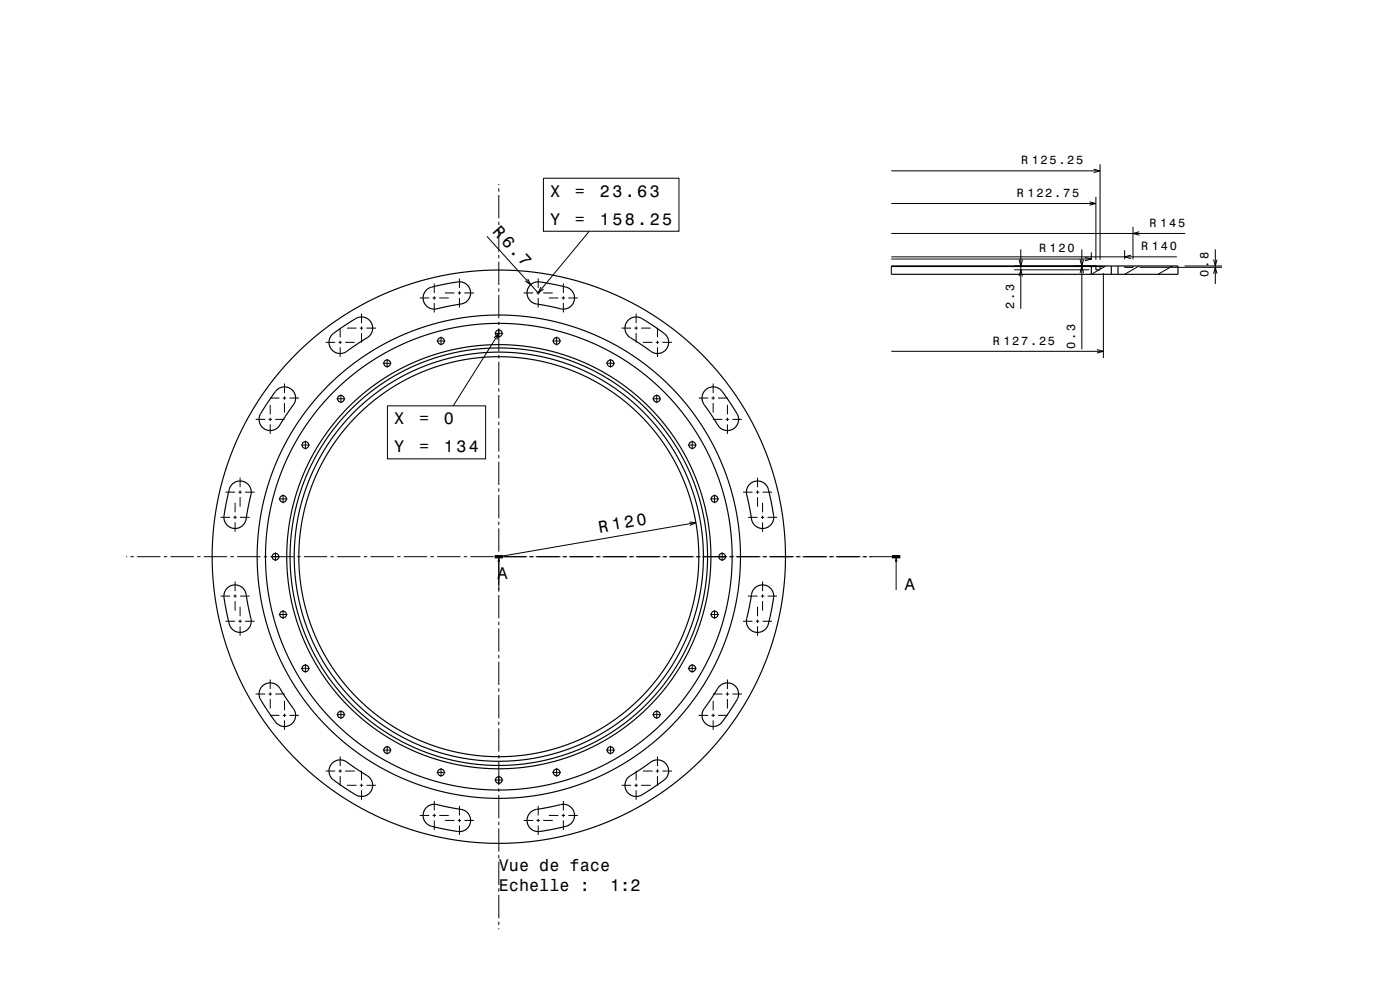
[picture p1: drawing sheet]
<svg xmlns="http://www.w3.org/2000/svg" width="420mm" height="297mm" viewBox="0 0 420 297" stroke-linecap="round" stroke-linejoin="round" font-family="sans-serif">
<g fill="none" stroke="#000" stroke-width=".3">
<path d="M149.6 55.2v.3M149.6 56.5v1M149.6 58.5v7M163 53.5h40.7v15.9h-40.7zM267.4 51.3h62.6M328.1 50.7l1.9 .6-1.9 .5M328.8 59.1v18.8M330 49.3v28.6M149.6 66.5v1M149.6 68.5v7M149.6 76.5v1M149.6 78.5v7"/>
<path d="M176.8 69.4l-15.3 18.5-15.4-17M267.4 79.8v2.5M267.4 61.1h61.4M267.4 77.7h60M267.4 77.1h85.7M267.4 70h88.2M304.2 79.8h24.8M305.7 77.9l.5 1.9 .6-1.9M306.2 74.8v17.9M322.5 79.9h5.5M324 77.9l.5 1.9 .6-1.9M324.5 74.8v30"/>
<path d="M325.5 77.2l1.9 .5-1.9 .5M326.8 60.5l2 .6-2 .5M327.4 75.7v2.2M331.7 79.8l-1.7 1M337.4 75.1v2.7M339.3 76.5l-1.9 .6 1.9 .5M339.9 68v9.8M341.7 79.8l-4.3 2.5M341.8 69.5l-1.9 .5 1.9 .6M351.7 79.8l-4.3 2.5M355.4 79.8h11.2M364.1 77.9l.5 1.9 .5-1.9"/>
<path d="M364.6 74.8v10.4M102.1 98.4v2.8M104.1 98.4h2.9M108 98.4h1M108.5 94.1v2.8M108.5 97.9v1M108.5 99.9v2.9M110 98.4h2.8M125.9 89.4h2.9M129.8 89.4h1M130.3 85v2.9M130.3 88.9v1"/>
<path d="M130.3 90.9v2.8M131.8 89.4h2.8M133.5 87.9h2.8M137.3 87.9h1M137.8 83.5v2.9M137.8 87.4v1M137.8 89.4v2.8M139.3 87.9h2.9M149.6 86.5v1M149.6 88.5v7M149.6 96.5v1M149.6 98.5v7"/>
<path d="M157.1 87.9h2.9M158.3 83.6l.9 1.8-1.7-1.1M161 87.9h1M161.5 83.5v2.9M161.5 87.4v1M161.5 89.4v2.8M162.3 86.1l-.8 1.8 1.6-1.2M163 87.9h2.8M164.7 89.4h2.8M168.5 89.4h1M169 85v2.9M169 88.9v1"/>
<path d="M169 90.9v2.8M170.5 89.4h2.9M186.5 98.4h2.8M190.3 98.4h1M190.8 94.1v2.8M190.8 97.9v1M190.8 99.9v2.9M192.3 98.4h2.9M197.2 98.4v2.8M304.2 80.9h22.6M305.7 82.9l.5-2 .6 2M324 81.9l.5-2 .6 2"/>
<path d="M329.7 80.9l-2.3 1.4M331 81.9v25.5M341.9 80.2h24.7M364.1 82.1l.5-1.9 .5 1.9M81 119.4h2.8M84.8 119.4h1M85.3 115.1v2.8M85.3 118.9v1M86.8 119.4h2.9M97.7 102.7h2.9M101 119.6h2.6M101.6 102.7h1"/>
<path d="M102.1 102.2v1M102.1 104.2v2.9M102.3 118.3v2.6M103.6 102.7h2.8M114.8 109h2.6M116.1 107.7v2.6M131 102.3h2.6M132.3 101v2.6M148.2 101.4l1.4-1.4-.5 1.9M148.3 100h2.6M149.6 106.5v1M149.6 108.5v7"/>
<path d="M149.6 116.5v1M149.6 118.5v7M149.6 100l-13.6 21.8M165.7 102.3h2.6M167 101v2.6M181.8 109h2.6M183.1 107.7v2.6M192.9 102.7h2.8M195.7 119.6h2.6M196.7 102.7h1M197 118.3v2.6M197.2 102.2v1"/>
<path d="M197.2 104.2v2.9M198.7 102.7h2.9M209.6 119.4h2.8M213.4 119.4h1.1M213.9 115.1v2.8M213.9 118.9v1M215.4 119.4h2.9M267.4 105.4h63.6M329.1 104.9l1.9 .5-1.9 .5M76.7 125.8h2.9M80.6 125.8h1M81.1 121.5v2.8"/>
<path d="M81.1 125.3v1M81.1 127.3v2.9M82.6 125.8h2.8M85.3 120.9v2.9M90.3 133.5h2.6M91.6 132.2v2.6M116.2 121.8h29.5v15.9h-29.5zM149.6 126.5v1M149.6 128.5v7M149.6 136.5v1M149.6 138.5v7M206.4 133.5h2.6"/>
<path d="M207.7 132.2v2.6M213.9 125.8h2.8M213.9 120.9v2.9M217.7 125.8h1M218.2 121.5v2.8M218.2 125.3v1M218.2 127.3v2.9M219.7 125.8h2.9M66.2 155.2h2.8M67.7 147.6h2.8M70 155.2h1M70.5 150.8v2.9"/>
<path d="M70.5 154.7v1M70.5 156.7v2.9M71.5 147.6h1M72 155.2h2.9M72 143.3v2.8M72 147.1v1M72 149.1v2.9M73.5 147.6h2.9M83.6 149.7h2.6M84.9 148.4v2.6M149.6 146.5v1M149.6 148.5v7"/>
<path d="M149.6 156.5v1M149.6 158.5v7M206.8 156.6l2 .2-1.8 .8M208.8 156.8l-59.2 10.2M213.1 149.7h2.6M214.4 148.4v2.6M222.9 147.6h2.9M224.4 155.2h2.9M226.8 147.6h1M227.3 143.3v2.8M227.3 147.1v1M227.3 149.1v2.9"/>
<path d="M228.3 155.2h1M228.8 147.6h2.8M228.8 150.8v2.9M228.8 154.7v1M228.8 156.7v2.9M230.3 155.2h2.8M37.8 167h.3M39.1 167h1M41.1 167h7M49.1 167h1M51.1 167h7M59.1 167h1"/>
<path d="M61.1 167h7M66.2 178.8h2.8M69.1 167h1M70 178.8h1M70.5 174.5v2.8M70.5 178.3v1M71.1 167h7M72 178.8h2.9M79.1 167h1M81.1 167h7M82.6 165.7v2.6M89.1 167h1"/>
<path d="M91.1 167h7M99.1 167h1M101.1 167h7M109.1 167h1M111.1 167h7M119.1 167h1M121.1 167h7M129.1 167h1M131.1 167h7M139.1 167h1M141.1 167h7M149.1 167h1"/>
<path d="M149.6 166.5v11M149.6 178.5v7M150.9 167h7.2M158.7 167h1.4M160.7 167h7.4M168.7 167h1.4M170.7 167h7.4M178.7 167h1.4M180.7 167h7.4M188.7 167h1.4M190.7 167h7.4M198.7 167h1.4"/>
<path d="M200.7 167h7.4M208.7 167h1.4M210.7 167h7.4M216.6 165.7v2.6M218.7 167h1.4M220.7 167h7.4M224.4 178.8h2.9M228.3 178.8h1M228.7 167h1.4M228.8 174.5v2.8M228.8 178.3v1M230.3 178.8h2.8"/>
<path d="M230.7 167h7.4M238.7 167h1.4M240.7 167h7.4M248.7 167h1.4M250.7 167h7.4M258.7 167h1.4M260.7 167h6.9M268.8 167v10M67.7 186.4h2.8M70.5 180.3v2.9M71.5 186.4h1M72 182v2.9"/>
<path d="M72 185.9v1M72 187.9v2.8M73.5 186.4h2.9M83.6 184.4h2.6M84.9 183.1v2.6M91.6 199.2v2.6M149.6 186.5v1M149.6 188.5v7M149.6 196.5v1M149.6 198.5v7M207.7 199.2v2.6M213.1 184.4h2.6"/>
<path d="M214.4 183.1v2.6M222.9 186.4h2.9M226.8 186.4h1M227.3 182v2.9M227.3 185.9v1M227.3 187.9v2.8M228.8 186.4h2.8M228.8 180.3v2.9M76.7 208.2h2.9M80.6 208.2h1M81 214.6h2.8M81.1 203.8v2.9"/>
<path d="M81.1 207.7v1M81.1 209.7v2.9M82.6 208.2h2.8M84.8 214.6h1M85.3 210.2v2.9M85.3 214.1v1M85.3 216.1v2.9M86.8 214.6h2.9M90.3 200.5h2.6M101 214.4h2.6M102.3 213.1v2.6M149.6 206.5v1"/>
<path d="M149.6 208.5v7M149.6 216.5v1M149.6 218.5v7M195.7 214.4h2.6M197 213.1v2.6M206.4 200.5h2.6M209.6 214.6h2.8M213.4 214.6h1.1M213.9 208.2h2.8M213.9 210.2v2.9M213.9 214.1v1M213.9 216.1v2.9"/>
<path d="M215.4 214.6h2.9M217.7 208.2h1M218.2 203.8v2.9M218.2 207.7v1M218.2 209.7v2.9M219.7 208.2h2.9M97.7 231.3h2.9M101.6 231.3h1M102.1 227v2.8M102.1 230.8v1M102.1 232.8v2.9M103.6 231.3h2.8"/>
<path d="M104.1 235.6h2.9M108 235.6h1M108.5 231.2v2.9M108.5 235.1v1M108.5 237.1v2.8M110 235.6h2.8M114.8 225h2.6M116.1 223.7v2.6M131 231.7h2.6M132.3 230.4v2.6M148.3 234h2.6M149.6 226.5v1"/>
<path d="M149.6 228.5v7M149.6 236.5v1M149.6 238.5v7M165.7 231.7h2.6M167 230.4v2.6M181.8 225h2.6M183.1 223.7v2.6M186.5 235.6h2.8M190.3 235.6h1M190.8 231.2v2.9M190.8 235.1v1M190.8 237.1v2.8"/>
<path d="M192.3 235.6h2.9M192.9 231.3h2.8M196.7 231.3h1M197.2 227v2.8M197.2 230.8v1M197.2 232.8v2.9M198.7 231.3h2.9M125.9 244.6h2.9M129.8 244.6h1M130.3 240.3v2.8M130.3 244.1v1M130.3 246.1v2.9"/>
<path d="M131.8 244.6h2.8M133.5 246.1h2.8M137.3 246.1h1M137.8 241.8v2.8M137.8 245.6v1M137.8 247.6v2.9M139.3 246.1h2.9M149.6 246.5v1M149.6 248.5v7M149.6 256.5v1M149.6 258.5v7M157.1 246.1h2.9"/>
<path d="M161 246.1h1M161.5 241.8v2.8M161.5 245.6v1M161.5 247.6v2.9M163 246.1h2.8M164.7 244.6h2.8M168.5 244.6h1M169 240.3v2.8M169 244.1v1M169 246.1v2.9M170.5 244.6h2.9M149.6 266.5v1"/>
<path d="M149.6 268.5v7M149.6 276.5v1M149.6 278.5v.3"/>
</g>
<g fill="none" stroke="#000" stroke-width=".35">
<path d="M267.4 79.8h86v2.5h-86M327.4 79.9v2.4M328.8 79.9v1h1.2v-1M331 79.8v.1h-63.6M333.4 79.8v2.5M335.4 79.8v2.5M337.4 79.8v.4h2.5v-.4M128 87a13.2 13.2 0 0 1 5.2-1.7l2.2-.4a4.6 4.6 0 0 1 5.1 .9 3.5 3.5 0 0 1 .2 3.8 3.5 3.5 0 0 1-3.4 1.8l-4.4 .8a4.7 4.7 0 0 1-5-.5 3.3 3.3 0 0 1 .1-4.7zM159 85.6a4.7 4.7 0 0 1 5-.7l3.9 .8a4.6 4.6 0 0 1 4.3 2.8 3.5 3.5 0 0 1-1.2 3.6 3.5 3.5 0 0 1-3.8 .3l-4.4-.9a4.6 4.6 0 0 1-4.5-2.4l-.1-2zM188.4 96.1a3.7 3.7 0 0 1 5.3 .1l3.9 2.6a4.6 4.6 0 0 1 3 4.3 3.5 3.5 0 0 1-2.5 2.9 3.5 3.5 0 0 1-3.7-1.2l-3.7-2.5a4.7 4.7 0 0 1-3.2-3.9l.2-1.3zM83 117a3.4 3.4 0 0 1 4.9 .3 3.4 3.4 0 0 1-.5 4.9l-2.5 3.7a4.7 4.7 0 0 1-3.9 3.3 3.5 3.5 0 0 1-3.1-2.3 3.5 3.5 0 0 1 .8-3.7zM99.7 100.3l5.3-3.7a4.6 4.6 0 0 1 5.1-1.1 3.5 3.5 0 0 1 1.7 3.4 3.5 3.5 0 0 1-2.5 2.9l-3.7 2.5a4.7 4.7 0 0 1-4.9 1.5 3.4 3.4 0 0 1-1-5.5z"/>
<path d="M211.6 117a3.6 3.6 0 0 1 5.8 1.5l2.6 3.9a4.6 4.6 0 0 1 1.1 5.1 3.5 3.5 0 0 1-3.4 1.6 3.5 3.5 0 0 1-2.9-2.4l-2.4-3.8a4.6 4.6 0 0 1-1.5-4.8zM69.6 145.3a3.4 3.4 0 0 1 4.5-.3 3.4 3.4 0 0 1 .9 4.4l-.9 4.4a4.7 4.7 0 0 1-2.4 4.5 3.5 3.5 0 0 1-3.7-.9 3.5 3.5 0 0 1-.6-3.7l.9-4.9a6.8 6.8 0 0 1 1.3-3.5zM225 145.2a3.5 3.5 0 0 1 3.7-.6 3.5 3.5 0 0 1 2.1 3.2l1 4.9a4.6 4.6 0 0 1-1 5.1 3.5 3.5 0 0 1-3.7 .3 3.5 3.5 0 0 1-1.8-3.4l-.9-4.4a4.7 4.7 0 0 1 .6-5.1zM68.1 176.5a3.5 3.5 0 0 1 3.9-.7 3.5 3.5 0 0 1 2 3.5l.8 4.4a4.6 4.6 0 0 1-.5 5.1 3.5 3.5 0 0 1-3.7 .6 3.5 3.5 0 0 1-2.1-3.2l-1-4.9a5 5 0 0 1 .6-4.8zM226.3 176.5a3.4 3.4 0 0 1 4.4-.4 3.4 3.4 0 0 1 1.2 4.2l-.9 4.9a4.6 4.6 0 0 1-2.8 4.4 3.5 3.5 0 0 1-3.6-1.2 3.5 3.5 0 0 1-.3-3.8l.9-4.4a6.7 6.7 0 0 1 1.1-3.7zM78.8 205.8a3.5 3.5 0 0 1 5.7 1.5l2.4 3.8a4.7 4.7 0 0 1 1.5 4.9 3.5 3.5 0 0 1-3.2 2 3.5 3.5 0 0 1-3.2-2.2l-2.8-4.2a4.6 4.6 0 0 1-1.1-5zM215.8 205.9a3.4 3.4 0 0 1 4.9 0 3.4 3.4 0 0 1-.1 4.9l-2.8 4.2a4.6 4.6 0 0 1-4.2 2.9 3.5 3.5 0 0 1-2.9-2.5 3.5 3.5 0 0 1 1.1-3.6zM99.7 228.9a3.7 3.7 0 0 1 5.4 .5l3.5 2.3a4.7 4.7 0 0 1 3.2 4 3.5 3.5 0 0 1-2.2 3 3.5 3.5 0 0 1-3.7-.8l-4.2-2.7a4.6 4.6 0 0 1-3-4.3l.4-1.2zM188.5 233.2l5.2-3.5a4.6 4.6 0 0 1 4.9-1.5 3.5 3.5 0 0 1 2 3.3 3.5 3.5 0 0 1-2.2 3.1l-4.1 2.8a4.6 4.6 0 0 1-5.1 1.1 3.3 3.3 0 0 1-.7-5.3zM127.9 242.3a4.1 4.1 0 0 1 4.7-.6l3.9 .8a4.7 4.7 0 0 1 4.5 2.4 3.5 3.5 0 0 1-.9 3.7 3.5 3.5 0 0 1-3.8 .7l-4.9-1a4.6 4.6 0 0 1-4.3-2.8l-.1-1.7zM159 243.8a9.2 9.2 0 0 1 4.9-1.5l2.5-.5a4.6 4.6 0 0 1 5 .5 3.5 3.5 0 0 1 .6 3.8 3.5 3.5 0 0 1-3.2 2l-4.9 1a4.6 4.6 0 0 1-5.1-.9 3.4 3.4 0 0 1 .2-4.4z"/>
<circle cx="102.3" cy="119.6" r="1"/>
<circle cx="116.1" cy="109" r="1"/>
<circle cx="132.3" cy="102.3" r="1"/>
<circle cx="149.6" cy="100" r="1"/>
<circle cx="167" cy="102.3" r="1"/>
<circle cx="183.1" cy="109" r="1"/>
<circle cx="197" cy="119.6" r="1"/>
<circle cx="91.6" cy="133.5" r="1"/>
<circle cx="207.7" cy="133.5" r="1"/>
<circle cx="84.9" cy="149.7" r="1"/>
<circle cx="214.4" cy="149.7" r="1"/>
<circle cx="82.6" cy="167" r="1"/>
<circle cx="149.6" cy="167" r="62.6"/>
<circle cx="149.6" cy="167" r="86"/>
<circle cx="149.6" cy="167" r="63.6"/>
<circle cx="149.6" cy="167" r="72.5"/>
<circle cx="149.6" cy="167" r="60"/>
<circle cx="149.6" cy="167" r="70"/>
<circle cx="149.6" cy="167" r="61.4"/>
<circle cx="216.6" cy="167" r="1"/>
<circle cx="84.9" cy="184.4" r="1"/>
<circle cx="214.4" cy="184.4" r="1"/>
<circle cx="91.6" cy="200.5" r="1"/>
<circle cx="102.3" cy="214.4" r="1"/>
<circle cx="197" cy="214.4" r="1"/>
<circle cx="207.7" cy="200.5" r="1"/>
<circle cx="116.1" cy="225" r="1"/>
<circle cx="132.3" cy="231.7" r="1"/>
<circle cx="149.6" cy="234" r="1"/>
<circle cx="167" cy="231.7" r="1"/>
<circle cx="183.1" cy="225" r="1"/>
</g>
<path d="M148.4 167h2.5M267.6 167h2.5" fill="none" stroke="#000" stroke-width="1" stroke-linecap="butt"/>
<g fill="#000">
<path d="M149.6 167l.4 1.5h-.8z" fill-rule="evenodd"/>
<path d="M268.8 167l.4 1.5h-.8z" fill-rule="evenodd"/>
</g>
<path d="M0 0h420v297h-420" fill="none" stroke="#fff" stroke-width=".3"/>
<text font-size="5.1" x="179.9" y="159.8" transform="rotate(-10 179.9 159.8)">R 120</text>
<g font-size="5">
<text x="165" y="59">X</text>
<text x="172.5" y="59">=</text>
<text x="180" y="59">23.63</text>
<text x="147.6" y="69.6" transform="rotate(48 147.6 69.6)">R 6.7</text>
<text x="165" y="67.4">Y</text>
<text x="172.5" y="67.4">=</text>
<text x="180" y="67.4">158.25</text>
<text x="118.2" y="127.3">X</text>
<text x="125.7" y="127.3">=</text>
<text x="133.2" y="127.3">0</text>
<text x="118.2" y="135.7">Y</text>
<text x="125.7" y="135.7">=</text>
<text x="133.2" y="135.7">134</text>
<text x="149.2" y="173.7">A</text>
<text x="271.5" y="176.9">A</text>
<text x="149.6" y="261.4">Vue de face</text>
<text x="149.6" y="267.4">Echelle :</text>
<text x="183" y="267.4">1:2</text>
</g>
<g font-size="3.6">
<text x="306.3" y="49.3">R 125.25</text>
<text x="305.1" y="59.1">R 122.75</text>
<text x="344.9" y="68">R 145</text>
<text x="311.7" y="75.7">R 120</text>
<text x="342.4" y="75.1">R 140</text>
<text x="362.6" y="83" transform="rotate(-90 362.6 83)">0.8</text>
<text x="304.2" y="92.7" transform="rotate(-90 304.2 92.7)">2.3</text>
<text x="297.9" y="103.4">R 127.25</text>
<text x="322.5" y="104.8" transform="rotate(-90 322.5 104.8)">0.3</text>
</g>
</svg>
